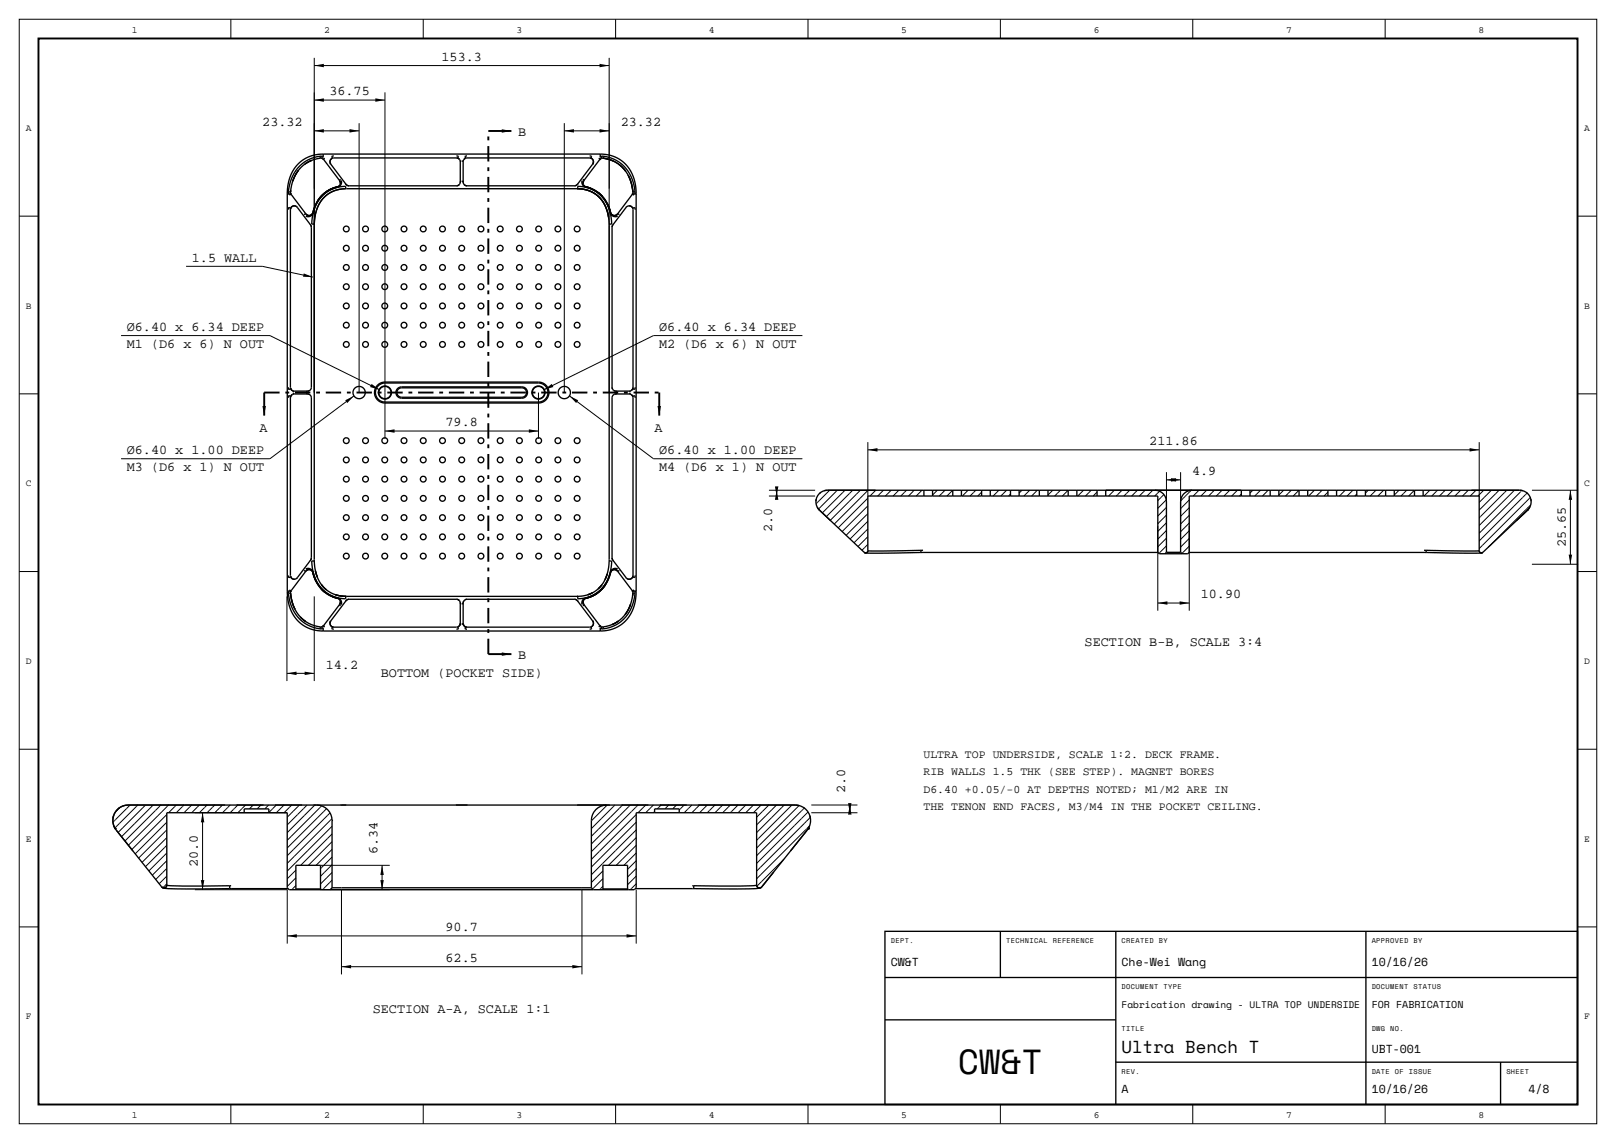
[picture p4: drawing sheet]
<svg xmlns="http://www.w3.org/2000/svg" width="420mm" height="297mm" viewBox="0 0 420 297" stroke-linecap="round" stroke-linejoin="round" font-family="sans-serif">
<path d="M10 10h400v277h-400zM126.9 34h6M68.7 102v6M171.3 102v6M126.9 170h6" fill="none" stroke="#000" stroke-width=".5"/>
<g fill="none" stroke="#000" stroke-width=".26">
<path d="M5 5h410v287h-410zM60 5v5M81.7 15v87M81.7 17h76.6M110 5v5M158.3 15v87M160 5v5M210 5v5M260 5v5M310 5v5M360 5v5M81.7 34h11.6"/>
<path d="M81.7 26h18.3M93.3 32v70M100 24v90M146.7 34h11.6M146.7 32v70M5 56.2h5M410 56.2h5M48.4 69.2h19.8l13.1 2.8M31.5 87.2h38.7l28.4 14.1M208.5 87.2h-38.7l-28.4 14.1M5 102.3h5M92 102.9l-21.8 16.3h-38.7"/>
<path d="M100 112h40M140 102v12M148 102.9l21.8 16.3h38.7M225.6 114.9v14M225.6 116.9h158.8M384.4 114.9v14M410 102.3h5M199.9 128.9h12M199.9 127.4h12M201.9 127.4v1.5M215.6 127.4l-3.5 3.5M217.6 127.4l-4.9 4.9"/>
<path d="M219.6 127.4l-5.9 5.9M221.6 127.4l-6.8 6.8M223.6 127.4l-7.8 7.8M225.5 129.5l-7.7 7.7M225.6 139.4l-2.6 2.6M225.6 137.4l-3.6 3.6M225.6 135.4l-4.7 4.7M225.6 133.4l-5.7 5.7M225.6 131.4l-6.7 6.7M225.6 127.4l-8.8 8.8M227.6 127.4l-1.5 1.5M229.6 127.4l-1.5 1.5"/>
<path d="M231.6 127.4l-1.5 1.5M233.6 127.4l-1.5 1.5M235.6 127.4l-1.5 1.5M237.6 127.4l-1.5 1.5M239.6 127.4l-1.5 1.5M243.6 127.4l-1.2 1.2M245.6 127.4l-1.5 1.5M247.6 127.4l-1.5 1.5M251.6 127.4l-1.5 1.5M253.6 127.4l-1.5 1.5M255.1 127.9l-1 1M257.6 127.4l-.2 .2"/>
<path d="M259.6 127.4l-1.5 1.5M261.6 127.4l-1.5 1.5M262.6 128.4l-.5 .5M265.6 127.4l-.7 .7M267.6 127.4l-1.5 1.5M269.6 127.4l-1.5 1.5M273.6 127.4l-1.2 1.2M275.6 127.4l-1.5 1.5M277.6 127.4l-1.5 1.5M281.6 127.4l-1.5 1.5M283.6 127.4l-1.5 1.5M285.1 127.9l-1 1"/>
<path d="M287.6 127.4l-.2 .2M289.6 127.4l-1.5 1.5M291.6 127.4l-1.5 1.5M293.6 127.4l-1.5 1.5M295.6 127.4l-1.5 1.5M297.6 127.4l-1.5 1.5M299.6 127.4l-1.5 1.5M300.9 136.7v22M301.4 127.6l-1.3 1.3M302.5 128.5l-1.6 1.6M303.1 129.9l-2.2 2.2M303.2 139.8l-2.3 2.3"/>
<path d="M303.2 137.8l-2.3 2.3M303.2 135.8l-2.3 2.3M303.2 133.8l-2.3 2.3M303.2 131.8l-2.3 2.3M303.2 122.7v14M303.2 124.7h3.6M306.8 122.7v14M309.1 139.9l-2.3 2.3M309.1 137.9l-2.3 2.3M309.1 135.9l-2.3 2.3M309.1 133.9l-2.3 2.3M309.1 131.9l-2.3 2.3"/>
<path d="M309.1 129.9l-2.3 2.3M309.1 136.7v22M309.6 127.4l-2.7 2.7M311.6 127.4l-1.5 1.5M313.6 127.4l-1.5 1.5M315.6 127.4l-1.5 1.5M317.6 127.4l-1.5 1.5M319.6 127.4l-1.5 1.5M321.6 127.4l-1.5 1.5M322.6 128.4l-.5 .5M325.6 127.4l-.7 .7M327.6 127.4l-1.5 1.5"/>
<path d="M329.6 127.4l-1.5 1.5M333.6 127.4l-1.2 1.2M335.6 127.4l-1.5 1.5M337.6 127.4l-1.5 1.5M341.6 127.4l-1.5 1.5M343.6 127.4l-1.5 1.5M345.1 127.9l-1 1M347.6 127.4l-.2 .2M349.6 127.4l-1.5 1.5M351.6 127.4l-1.5 1.5M352.6 128.4l-.5 .5M355.6 127.4l-.7 .7"/>
<path d="M357.6 127.4l-1.5 1.5M359.6 127.4l-1.5 1.5M363.6 127.4l-1.2 1.2M365.6 127.4l-1.5 1.5M367.6 127.4l-1.5 1.5M371.6 127.4l-1.5 1.5M373.6 127.4l-1.5 1.5M375.6 127.4l-1.5 1.5M377.6 127.4l-1.5 1.5M379.6 127.4l-1.5 1.5M381.6 127.4l-1.5 1.5M383.6 127.4l-1.5 1.5"/>
<path d="M385.6 127.4l-1.5 1.5M387.6 127.4l-3.2 3.2M389.6 127.4l-5.2 5.2M391.6 127.4l-7.2 7.2M393.6 127.4l-9.2 9.2M395.3 127.7l-10.9 10.9M395.5 127.5l-.1 .1M396.9 128.1l-12.5 12.5M397.7 129.3l-13.3 13.3M397.8 131.2l-11 11M398.1 127.4h12M408.1 127.4v19.2"/>
<path d="M5 148.5h5M74.6 155v22M81.7 155v22M225.6 141.4l-1.6 1.6M300.9 156.7h8.2M303.2 141.8l-2 2M309.1 141.9l-1.9 1.9M398.1 146.6h12M410 148.5h5M74.6 175h7.1M5 194.7h5M410 194.7h5"/>
<path d="M31.1 209.9l-1.1 1.1M33.8 209.2l-4.4 4.4M35.8 209.2l-5.9 5.9M37.8 209.2l-7.1 7.1M39.8 209.2l-8.2 8.2M41.5 209.5l-9 9M41.8 209.2l-.2 .2M43.3 211.7l-9 9M43.4 219.7l-5.6 5.5M43.4 217.7l-6.5 6.4M43.4 215.7l-7.4 7.3M43.4 213.7l-8.3 8.2"/>
<path d="M43.8 209.2l-10.4 10.4M45.8 209.2l-2 2M47.8 209.2l-2 2M49.8 209.2l-2 2M50.6 211.2h24M51.8 209.2l-2 2M52.7 211.2v20M53.8 209.2l-2 2M55.8 209.2l-2 2M57.8 209.2l-2 2M59.8 209.2l-2 2M61.8 209.2l-2 2"/>
<path d="M63.8 209.2l-2 2M65.8 209.2l-1 1M67.8 209.2l-1 1M69.8 209.2l-1 1M71.8 209.2l-1.9 1.9M73.8 209.2l-2 2M75.8 209.2l-2 2M77.8 209.2l-3.2 3.1M79.8 209.2l-5.2 5.1M81.8 209.2l-7.2 7.1M83.6 209.4l-9 8.9M84.8 210.2l-10.2 10.1"/>
<path d="M85.7 211.3l-11.1 11.1M86.2 212.8l-11.6 11.6M86.3 214.7l-11.7 11.7M86.3 218.7l-6.1 6.1M86.3 216.7l-8.1 8.1M157.8 209.2l-4 4M159.8 209.2l-6.1 6.1M161.8 209.2l-8.1 8.1M163.8 209.2l-10.1 10.1M165.4 213.7l-11.7 11.6M165.4 211.7l-11.7 11.6M165.4 215.7l-11.7 11.6"/>
<path d="M165.4 217.7l-7.2 7.1M165.4 219.7l-5.2 5.1M165.8 209.2l-12.1 12.1M167.8 209.2l-2 2M169.8 209.2l-2 2M170.1 210.9l-.3 .3M171.8 209.2l-1 1M173.8 209.2l-1 1M175.8 209.2l-1 1M177.8 209.2l-1.3 1.3M179.8 209.2l-2 2M181.8 209.2l-2 2"/>
<path d="M183.8 209.2l-2 2M185.8 209.2l-2 2M187.8 209.2l-2 2M189.8 209.2l-2 2M191.8 209.2l-2 2M193.8 209.2l-2 2M195.8 209.2l-2 2M197.8 209.2l-1.9 1.9M199.8 209.2l-3.1 3.1M201.8 209.2l-5.1 5.1M203.8 209.2l-7.1 7.1M205.8 209.2l-9.1 9.1"/>
<path d="M207.7 209.3l-11 11M209 210l-12.3 12.4M210 211l-13.3 13.4M210.4 214.6l-13.7 13.8M210.6 212.4l-13.9 14M210.9 211.2h12M210.9 209.2h12M220.9 209.2v2M43.4 227.6l-2 2M43.4 225.6l-2.9 2.9M43.4 223.6l-3.8 3.8M43.4 221.6l-4.7 4.7"/>
<path d="M43.4 229.6l-1 1M50.6 231.2h24v14M76.9 230.1l-1.1 1.1M76.9 228.1l-2.3 2.3M76.9 226.1l-2.3 2.3M83.3 231.2h18M83.3 224.8h18M86.3 220.7l-4.1 4.1M86.3 228.7l-2.5 2.5M86.3 226.7l-3 3M86.3 224.7l-3 3M86.3 222.7l-3 3"/>
<path d="M88.7 231.2v22M99.3 224.8v6.4M151.3 231.2v22M156.7 226.3l-3 3M156.7 230.3l-.9 .9M156.7 228.3l-2.7 2.7M165.4 221.6l-3.2 3.2M165.4 229.6l-1.6 1.6M165.4 227.6l-2.3 2.3M165.4 225.6l-2.3 2.3M165.4 223.6l-2.3 2.3M165.4 231.2v14"/>
<path d="M203.7 223.3l-7 7M5 240.8h5M74.6 243.2h90.8M88.7 251.2h62.6M410 240.8h5M60 287v5M110 287v5M160 287v5M210 287v5M260 287v5M310 287v5M360 287v5"/>
</g>
<g fill="none" stroke="#000" stroke-width=".35">
<path d="M74.7 50.4h.3M74.7 50.4v103.2M75 49.8l.5 .1M75 49.8v.6M75 50.4l.1 .1 .5-.1M75.5 54.5l.1 46.6M75.5 49.9l.1 .4M75.6 49.5l-.1 .4M75.6 50.3l.1 .3M75.6 50.3v.1M75.6 54l-.1 .5M75.6 54l-.5-.1-.2 .6"/>
<path d="M75.6 50.4l.1 .1M75.7 50.5v.1M75.7 50.6l-.5 .1M75.7 50.6l3.8 5M77.1 53.7a1 1 0 0 0-1.5 .3M77.1 53.7l-.8-.2-.7 .5M77.1 53.7l.2 .2M77.3 53.9l3.4 4.6M77.3 53.7v.2M77.5 44.3l-.8 1.3-.6 1.4zM79.2 42.6l1.8-.9zM79.5 55.6l.3 .3"/>
<path d="M79.5 55.6l-.4 .2M79.8 55.9h.1M80.7 58.5l.2 .6M80.7 58.3v.2M80.9 59.1v41.5l-.1 .6-.5 .4M81.3 55.3a1 1 0 0 1-1.5 .6M81.3 55.3a1 1 0 0 1-.8 .7 1 1 0 0 1-1-.4M81.7 58.2v87.6M83.2 40.6l.6 .1M83.2 40.6v.5M83.2 40.6a9.5 9.5 0 0 0-8.2 9.2M83.2 41.1a8.9 8.9 0 0 0-7.7 8.8"/>
<path d="M83.2 41.1l.5 .1M83.7 41.2h.1M83.7 41.2l.3 .1M83.8 40.7l-.1 .5M83.8 40.7l.3 .2M84 41.3l.2 .2M84 40v.7h-.2M84 40a9.1 9.1 0 0 0-9.3 9.3v1.1M84 40h72M84.2 41.5l4.1 5.5M84.4 41.1l-.2 .4M85.7 42.6h.3"/>
<path d="M86 42.6l3.9 5.3M86.3 41.1l-.5 .6 .2 .9M86.3 41.1l-.5 .7 .2 .8M86.3 41.1h32.8M86.8 40.5l-.6 .2 .1 .4M87.7 48.5a8.1 8.1 0 0 0-5.1 3.7l1.1-1.5M87.7 48.5l-1.7 .6-1.1 .6M87.7 48.5a8.5 8.5 0 0 0-6.4 6.8M88.3 47l.1 .2M88.4 48l-.7 .5M88.4 47.2l.1 .4zM88.4 47.2l-.1 .9-.6 .4"/>
<path d="M88.5 46.6l-.2 .4M88.7 46.9a1.49 1.49 0 0 1-1.5 1.9 8.9 8.9 0 0 0-6 6.9 1.34 1.34 0 0 1-1.7 .5M89.7 47.9h.2M89.8 49v-.6a8.7 8.7 0 0 0-8.6 8l-.2 1.8h.7M89.8 49a7.9 7.9 0 0 0-8 7.5l-.1 1.7M89.8 49a8.1 8.1 0 0 0-8.1 8.2v1M89.9 47.9l.8 .4M118.6 40.5l.6 .2-.1 .4M118.6 48.3h-27.9M119.1 41.1l.3 .3M119.4 47.9l-.8 .4M119.4 41.4l.2 .6"/>
<path d="M119.6 47.5l-.2 .4M119.6 47.3v.2M119.6 42v5.3M119.9 47.1l-.3 .2M119.9 41.8l-.3 .2M120.1 41.8l.3 .2M120.1 47.1l.3 .2M120.4 47.3v.2M120.4 42v5.3M120.4 47.5l.2 .4M120.6 41.4l-.2 .6M120.6 47.9l.8 .4"/>
<path d="M120.9 41.1l-.3 .3M121.4 48.3h.1M121.4 40.5l-.6 .2 .1 .4M121.4 48.3h27.9M149.3 48.3h.1M150 49a7.9 7.9 0 0 1 8.2 7.4M150 49h-60.2M150 49h.2M150.1 47.9l-.8 .4M150.2 49v-.6a8.7 8.7 0 0 1 8.6 8l.2 1.8h-.7M150.2 49a7.9 7.9 0 0 1 8 7.5l.1 1.7M150.3 47.9h-.2"/>
<path d="M151.3 46.9a1.49 1.49 0 0 0 1.5 1.9 8.9 8.9 0 0 1 6 6.9 1.34 1.34 0 0 0 1.7 .5M151.5 46.6l.2 .4M151.6 48l.7 .5M151.7 47l-.2 .6zM151.7 47a1 1 0 0 0 .6 1.5M152.3 48.5l1.3 .4M152.3 48.5a8.5 8.5 0 0 1 6.4 6.8M152.3 48.5a8.6 8.6 0 0 1 6.4 6.8M153.2 41l-32.3 .1M153.2 41a1 1 0 0 1 .9 .6 1 1 0 0 1-.1 1M153.2 41l.5 .1M153.2 40.5l.6 .2-.1 .4"/>
<path d="M153.7 41.1l.5 .8M154 42.6l-3.9 5.3M154.1 42.5l-.1 .1M154.2 41.9l-.1 .6M154.3 42.6h-.3M155.6 50.1l.9 .9M155.6 41.1l.2 .4M155.8 41.5l-4.1 5.5M156 40v.7h.2M156 40a9.1 9.1 0 0 1 9.3 9.3v1.1M156 41.3l-.2 .2M156.2 40.7l-.3 .2"/>
<path d="M156.2 40.7l.1 .5M156.3 41.2l-.5 .3M156.3 41.2h.1M156.8 41.1a8.3 8.3 0 0 1 5.8 3.4l-1.7-1.8M156.8 41.1l2.7 .8M156.8 41.1a8.9 8.9 0 0 1 7.7 8.8M156.8 41.1l-.5 .1M156.8 40.6l-.6 .1M156.8 40.6v.5M156.8 40.6a9.5 9.5 0 0 1 8.2 9.2M157.8 52.9l.9 2.4zM158.3 58.2v87.6"/>
<path d="M158.7 55.3a1 1 0 0 0 .8 .7 1 1 0 0 0 1-.4M159.1 59.1v41.5M159.3 58.3v.2M159.3 58.5l-.2 .6M160.5 55.6l.4 .2M162.7 53.7v.2M162.7 53.9l-3.4 4.6M163.2 45.5l.9 2.3 .4 2.1a11.4 11.4 0 0 0-1.3-4.4zM163.3 53.5l-.6 .4M163.3 53.5l.7 .1 .4 .4M163.3 53.5l.6 .1 .5 .4M164.3 50.6l.5 .1"/>
<path d="M164.3 50.6l-3.8 5M164.3 50.6h.1M164.4 50.4l-.1 .2M164.4 54l.1 46.6M164.4 54l.5-.1 .2 .6M164.4 50.3v.1M164.4 50.3l-.1 .3M164.5 49.9l-.1 .4M165 50.4h.3M165 50.4l-.1 .1-.5-.1M165 49.8l-.5 .1M165 49.8v.6"/>
<path d="M165.3 50.4v103.2M74.9 100.6l.2 .6 .5-.1M75.5 103.4l.1 46.6M75.6 101.1l.7 .5M75.6 102.9l-.1 .5M75.6 102.9l-.5-.1-.2 .6M75.8 101.4h.1M75.9 102.5l-.3 .4M76.2 102.1l.3 .3M76.3 101.6h.2M76.5 102.4l-.6 .1M76.5 101.6l-.3 .3"/>
<path d="M76.5 101.6h3.4M76.5 102.4h3.4M79.7 102.1l.2 .3M79.9 102.4h.4M79.9 101.6l-.2 .3M80.3 101.6h-.4M80.3 102.4l.5 .4 .1 .6v41.5M98 100.2l1.2-.8 .8-.1h40a2.72 2.72 0 0 1 2.7 2.7 2.72 2.72 0 0 1-2.7 2.7h-40a2.72 2.72 0 0 1-2.4-1.6 2.72 2.72 0 0 1 .4-2.9zM98.5 100.1l.7-.4 .8-.2h40a2.48 2.48 0 0 1 2.4 2.5 2.48 2.48 0 0 1-2.4 2.5h-40a2.48 2.48 0 0 1-2.3-1.7 2.48 2.48 0 0 1 .8-2.7zM103.2 101.1l.5-.4 .7-.2h31.2a1.47 1.47 0 0 1 1.5 1.5 1.47 1.47 0 0 1-1.5 1.5h-31.2a1.47 1.47 0 0 1-1.4-.9 1.47 1.47 0 0 1 .2-1.5zM103.6 101.1l.8-.3h31.2a1.22 1.22 0 0 1 1.2 1.2 1.22 1.22 0 0 1-1.2 1.2h-31.2a1.23 1.23 0 0 1-1.2-.8 1.23 1.23 0 0 1 .4-1.3zM159.1 100.6l.1 .5"/>
<path d="M159.1 100.6h.1M159.2 101.1l.3 .4M159.5 101.5l.6 .1M159.7 102.4l-.5 .4-.1 .6v41.5M160.1 102.4h-.4M160.1 101.6l.2 .3M160.1 101.6h3.4M160.1 102.4h3.4M160.3 102.1l-.2 .3M163.5 102.4l.6 .1M163.5 101.6l.3 .3M163.8 102.1l-.3 .3"/>
<path d="M164.1 102.5l.3 .4M164.1 101.5l-.6 .1M164.4 102.9l.1 46.6M164.4 101.1l-.3 .4M164.4 102.9l.5-.1 .2 .6M164.5 100.6l-.1 .5M165.1 100.6l-.2 .6-.5-.1M212.1 129.7v.5M212.4 131.8l.4 .5M212.8 132.3v.1M212.8 132.4l.2 .2M213 132.6l2.9 2.7"/>
<path d="M213 132.6l11.6 10.9M213.2 128l-.1 .1M215.1 127.4l-.9 .1M215.1 127.4a3 3 0 0 0-2.8 1.9 3 3 0 0 0 .7 3.3M215.1 127.4h25M215.1 127.4h12.5M240.1 127.4h2.3M240.1 128.9h2.3M240.1 128.9h-14.5v14.2M240.1 127.4v1.5M242.4 128.9h5.2M242.4 127.4h5.2"/>
<path d="M242.4 127.4v1.5M247.6 127.4h2.3M247.6 128.9h2.3M247.6 127.4v1.5M249.9 128.9h5.2M249.9 127.4h5.2M249.9 127.4v1.5M255.1 127.4h2.3M255.1 128.9h2.3M255.1 127.4v1.5M257.4 128.9h5.2M257.4 127.4h5.2"/>
<path d="M257.4 127.4v1.5M262.6 127.4h2.3M262.6 128.9h2.3M262.6 127.4v1.5M264.9 128.9h5.2M264.9 127.4h5.2M264.9 127.4v1.5M270.1 127.4h2.3M270.1 128.9h2.3M270.1 127.4v1.5M272.4 128.9h5.2M272.4 127.4h5.2"/>
<path d="M272.4 127.4v1.5M277.6 127.4h2.3M277.6 128.9h2.3M277.6 127.4v1.5M279.9 128.9h5.2M279.9 127.4h5.2M279.9 127.4v1.5M285.1 127.4h2.3M285.1 128.9h2.3M285.1 127.4v1.5M287.4 128.9h13.5v14.6l.4 .4h1.5M287.4 127.4h35.2"/>
<path d="M287.4 127.4v1.5M322.6 127.4h2.3M322.6 128.9h2.3M322.6 128.9h-13.5v14.6l-.4 .4h-1.5M322.6 127.4v1.5M324.9 128.9h5.2M324.9 127.4h5.2M324.9 127.4v1.5M330.1 127.4h2.3M330.1 128.9h2.3M330.1 127.4v1.5M332.4 128.9h5.2"/>
<path d="M332.4 127.4h5.2M332.4 127.4v1.5M337.6 127.4h2.3M337.6 128.9h2.3M337.6 127.4v1.5M339.9 128.9h5.2M339.9 127.4h5.2M339.9 127.4v1.5M345.1 127.4h2.3M345.1 128.9h2.3M345.1 127.4v1.5M347.4 128.9h5.2"/>
<path d="M347.4 127.4h5.2M347.4 127.4v1.5M352.6 127.4h2.3M352.6 128.9h2.3M352.6 127.4v1.5M354.9 128.9h5.2M354.9 127.4h5.2M354.9 127.4v1.5M360.1 127.4h2.3M360.1 128.9h2.3M360.1 127.4v1.5M362.4 128.9h5.2"/>
<path d="M362.4 127.4h5.2M362.4 127.4v1.5M367.6 127.4h2.3M367.6 128.9h2.3M367.6 127.4v1.5M369.9 128.9h14.5v14.2M369.9 127.4h25M369.9 127.4v1.5M382.4 127.4h12.5M394.9 127.4a3 3 0 0 1 2.8 1.9 3 3 0 0 1-.7 3.3M394.9 127.4l.9 .1M396.8 128l.1 .1"/>
<path d="M397 132.6l-2.9 2.7M397 132.6l-11.6 10.9M397 132.6h.1M397.1 132.5l-.1 .1M397.1 132.4l-.1 .2M397.2 132.4h.1M397.2 132.4l-.2 .2M397.6 131.8l-.4 .6M397.9 129.7v.5M74.7 153.6h.3M74.7 153.6a9.5 9.5 0 0 0 6.8 10.1l2.5 .3M74.9 149.5l.2 .6 .5-.1"/>
<path d="M75 154.2a9.5 9.5 0 0 0 8.2 9.2M75 153.6v.6M75.2 153.3l.5 .1M75.5 154.1a11.5 11.5 0 0 0 1.2 4.2l-.8-2.1zM75.5 154.1a8.9 8.9 0 0 0 7.7 8.8M75.5 154.1l-.5 .1M75.6 153.7l-.1 .4M75.6 150l.4 .4 .7 .1M75.6 150l.5 .4 .6 .1M75.6 153.6l-.5-.1-.1 .1M75.6 153.6v.1M75.7 153.4l-.1 .3"/>
<path d="M75.7 153.4l-.1 .2M77.3 150.1l-.6 .4M77.3 150.1v.2M79.1 148.2l.4 .2M79.5 147.8a1.48 1.48 0 0 1 2 1.5 8.6 8.6 0 0 0 6.6 6.2l.6 .6v1M79.5 148.4a1 1 0 0 1 1-.4 1 1 0 0 1 .8 .7M79.5 148.4l-3.8 5M79.6 148.3l-.1 .1M79.8 148.1a1 1 0 0 1 1.5 .6M79.8 148.1l-.2 .2M80.7 145.5v.2M80.7 145.5l-3.4 4.6"/>
<path d="M80.9 144.9l-.2 .6M80.9 144.9v.1M81.3 148.7l.9 2.4zM81.3 148.7a8.5 8.5 0 0 0 6.4 6.8M81.3 148.7a8.6 8.6 0 0 0 6.4 6.8M81.7 145.8h-.7a9.4 9.4 0 0 0 5.3 9l1.7 .6 1.8 .2v-.6M81.7 145.8a8.7 8.7 0 0 0 4.8 8.5l1.6 .5 1.7 .2M82 148.3l.5 1.7M83.5 153l.9 .9M83.5 151.9l1.4 1.4M86.4 155.1l1.3 .4M87.1 154.5l2.8 .5"/>
<path d="M87.7 155.5a1 1 0 0 1 .6 1.5M87.7 155.5l.7 .5M88.3 157l.2 .4M88.3 157l-4.1 5.5M88.5 156.4l-.2 .6zM89.8 155h.2M89.9 156.1h-.2M89.9 156.1l-3.9 5.3M90.7 155.7l-.8 .4M90.7 155.7h27.9M118.6 155.7l.8 .4M118.6 155.7h.1"/>
<path d="M119.4 156.1l.2 .4M119.6 156.5v.2M119.6 156.7l.3 .2M119.6 156.7v5.3M120.4 156.7l-.3 .2M120.4 156.7v5.3M120.6 156.1l-.2 .6M120.8 155.9l-.2 .2M121.4 155.7l-.6 .2M121.4 155.7h27.9M149.3 155.7l.8 .4M149.3 155.7h.1"/>
<path d="M150.1 156.1h.2M150.1 156.1l3.9 5.3M150.2 155h-60.2M151.6 156.8l.1 .2M151.6 156.8h.1M151.7 157l-.2 .4M151.7 157l4.1 5.5M152.3 155.5a1 1 0 0 0-.7 1.3M152.3 155.5a1 1 0 0 0-.6 1.5M154 154l-1.3 .6M155.1 154.3l-1.1 .6-1.7 .6M156.3 153.3l1.1-1.5a8.1 8.1 0 0 1-5.1 3.7"/>
<path d="M156.4 151.9l-1 1.1M157.8 149.1l-.6 1.5M158.3 145.8h.7a9.4 9.4 0 0 1-5.3 9l-1.7 .6-1.8 .2v-.6M158.3 145.8a8.7 8.7 0 0 1-4.8 8.5l-1.6 .5-1.7 .2M158.7 148.7a8.5 8.5 0 0 1-6.4 6.8M159.1 144.9l.2 .6M159.3 145.5v.2M159.3 145.5l3.4 4.6M160.2 148.1a1 1 0 0 0-1.5 .6M160.2 148.1l.2 .2M160.4 148.3l.1 .1M160.5 148.4a1 1 0 0 0-1-.4 1 1 0 0 0-.8 .7"/>
<path d="M160.5 148.4l3.8 5M160.5 147.8a1.48 1.48 0 0 0-2 1.5 8.5 8.5 0 0 1-6.6 6.2l-.6 .6v1M160.9 148.2l-.4 .2M162.7 150.1l.2 .2M162.7 150.1v.2M163.9 157l-1.4 2.7zM164.3 153.4l.1 .3M164.3 153.4l.1 .2M164.4 153.6l.5-.1 .1 .1M164.4 153.6v.1M164.4 150l-.7 .5-.8-.2M164.4 150a1 1 0 0 1-1.5 .3"/>
<path d="M164.4 153.7l.1 .4M164.5 154.1a8.9 8.9 0 0 1-7.7 8.8M164.5 154.1l.5 .1M164.5 154.1l-.1 .7M164.5 149.5l-.1 .5M164.8 153.3l-.5 .1M165 153.6v.6M165 153.6h.3M165 154.2a9.5 9.5 0 0 1-8.2 9.2M165.1 149.5l-.2 .6-.5-.1M165.3 153.6a9.5 9.5 0 0 1-6.7 10l-2.6 .4M224.6 143.5h.1"/>
<path d="M224.6 143.5l1.8 .2 12.9-.1M225.6 143.1l-.4 .5-.6-.1M225.6 143.1h.1M225.6 143.1a.56 .56 0 0 1-.4 .5 .56 .56 0 0 1-.6-.1M239.3 143l-13.7 .1M239.3 143v.6M239.3 143.6h.1M239.9 143h-.6M300.9 143.6h-61.6M302.8 143.9h4.4M303.2 143.5v-13.1a3 3 0 0 0-3-3h9.6a3 3 0 0 0-3 3v13.1M303.2 143.5h3.6"/>
<path d="M303.2 143.5l-.4 .4M306.8 143.5l.4 .4M309.1 143.6h61.6M370.1 143h.6M370.7 143.6h.1M370.7 143v.6M370.7 143l13.7 .1M384.4 143.1a.56 .56 0 0 0 .4 .5 .56 .56 0 0 0 .6-.1M384.4 143.1l.4 .5 .6-.1M384.4 143.1h.1M385.4 143.5l-2.2 .2-12.5-.1M78 160.3l1.5 1.3z"/>
<path d="M83.2 162.9v.5M83.7 162.8l-.5 .1M83.7 162.8l.1 .5M83.7 162.8h.1M83.8 163.3l-.6 .1M83.8 163.3h.2v.7M84 162.7l-.3 .1M84 164h72M84.1 163.1l-.3 .2M84.2 162.5l.2 .4M84.2 162.5l-.2 .2M85.8 162.1l.5 .8"/>
<path d="M85.9 161.5l-.1 .6M86 161.4a1 1 0 0 0-.1 1 1 1 0 0 0 .9 .6M86 161.4l-.1 .1M86 161.4h-.3M86.3 162.9l.5 .1M86.3 162.9l-.1 .4 .6 .2M119.1 162.9l-32.3 .1M119.1 162.9l.1 .4-.6 .2M119.4 162.5l-.3 .4M119.6 162.1l-.2 .4M119.6 162l-.1 .5-.4 .4M119.6 162v.1"/>
<path d="M119.6 162l.3 .2M120.4 162l.3 .7 .7 .3M120.4 162v.1M120.4 162l-.3 .2M120.4 162.1l.2 .4M120.6 162.5l.3 .4M120.9 162.9l.5 .1M120.9 162.9l-.1 .4 .6 .2M153.7 162.9l-32.3 .1M153.7 162.9l.1 .4-.6 .2M154 161.4l.2 .7-.5 .8M154 161.4l.2 .8-.5 .7"/>
<path d="M154 161.4h.3M155.8 162.5l-.2 .4M155.8 162.5l.2 .2M155.8 162.5l.4 .3M155.9 163.1l.3 .2M156.2 163.3l.6 .1M156.2 163.3h-.2v.7M156.2 162.8h.1M156.3 162.8h.1M156.3 162.8l.5 .1M156.3 162.8l-.1 .5M156.8 162.9v.5"/>
<path d="M159.1 162.3l1.6-.9zM29.5 211.9l-.1 .7M29.5 211.9a4 4 0 0 0 .1 2.7M29.6 214.6l.5 .9-.2-.2M29.6 214.6l.3 .6M29.9 215.2h.1M29.9 215.2v.1M29.9 215.3h.1M30.2 215.7l4.4 5.4M30.2 215.7l11.8 14.8M31 209.9l-.2 .2M48 209.2h-14a4.2 4.2 0 0 0-4.5 2.7"/>
<path d="M63.5 211.2h6.4M63.5 211.2v-1h6.4v1M63.5 211.2h-20.1v18.8M69.9 211.2h4.7v19.5l.5 .5h1.6M82.3 209.2h75.4a4 4 0 0 0-4 4v17.5M82.3 209.2h-49a4 4 0 0 0-3.6 2.3 4 4 0 0 0 .5 4.2M82.3 209.2a4 4 0 0 1 4 4v17.5M88.5 209.2h1.5M118.5 209.2h3M150 209.2h56.7a4 4 0 0 1 3.6 2.3 4 4 0 0 1-.5 4.2M170.1 211.2h6.4M170.1 211.2h-4.7v19.5l-.6 .5h-1.5"/>
<path d="M170.1 211.2v-1h6.4v1M176.5 211.2h20.2v18.8M192 209.2l15.7 .1M209 209.9l.2 .2M209.8 215.7l-4.4 5.4M209.8 215.7l-11.8 14.8M210.1 215.3h.1M210.1 215.2h.1M210.1 215.2v.1M210.2 215.1l-.1 .1M210.4 214.6l-.5 1M210.5 211.9l.1 .7"/>
<path d="M42 230.5a1.88 1.88 0 0 0 1.8 .4h15.9M43.4 230a.75 .75 0 0 1-.6 .7 .75 .75 0 0 1-.8-.2M43.4 230h.1M43.4 230l4.2 .2h12.1M43.4 230a.75 .75 0 0 1-.5 .7 .75 .75 0 0 1-.9-.2M59.7 230.9h.1M59.7 230.2v.7M60.1 230.2h-.4M74.9 230.9h-15.2M76.7 231.2h6.8M76.9 231h6.4M76.9 231v-6.2h6.4v6.2"/>
<path d="M76.9 231l-.2 .2M83.3 231l.2 .2M83.5 231.2h2.3M85.8 231.2h68.4M86.3 230.7h67.4M86.3 230.7l-.5 .5M153.7 230.7l.5 .5M154.2 231.2h2.3M156.5 231.2h6.8M156.7 231h6.4M156.7 231v-6.2h6.4v6.2M156.7 231l-.2 .2"/>
<path d="M163.1 231l.2 .2M165.1 230.9h15.2M179.9 230.2h.4M180.3 230.2v.7M180.3 230.9h.1M196.6 230a.75 .75 0 0 0 .5 .7 .75 .75 0 0 0 .9-.2M196.6 230l-4.2 .2h-12.1M196.7 230a.75 .75 0 0 0 .5 .7 .75 .75 0 0 0 .8-.2M196.7 230h-.1M198 230.5a1.85 1.85 0 0 1-1.7 .4h-16M230 242h180v45h-180zM230 254h180"/>
<path d="M260 242v12M290 242v45M355 242v45M230 265h60M290 276h120M390 276v11"/>
<circle cx="90" cy="59.5" r=".75"/>
<circle cx="95" cy="59.5" r=".75"/>
<circle cx="100" cy="59.5" r=".75"/>
<circle cx="105" cy="59.5" r=".75"/>
<circle cx="110" cy="59.5" r=".75"/>
<circle cx="115" cy="59.5" r=".75"/>
<circle cx="120" cy="59.5" r=".75"/>
<circle cx="125" cy="59.5" r=".75"/>
<circle cx="130" cy="59.5" r=".75"/>
<circle cx="135" cy="59.5" r=".75"/>
<circle cx="140" cy="59.5" r=".75"/>
<circle cx="145" cy="59.5" r=".75"/>
<circle cx="150" cy="59.5" r=".75"/>
<circle cx="90" cy="79.5" r=".75"/>
<circle cx="90" cy="74.5" r=".75"/>
<circle cx="90" cy="64.5" r=".75"/>
<circle cx="90" cy="69.5" r=".75"/>
<circle cx="95" cy="79.5" r=".75"/>
<circle cx="95" cy="74.5" r=".75"/>
<circle cx="95" cy="64.5" r=".75"/>
<circle cx="95" cy="69.5" r=".75"/>
<circle cx="100" cy="79.5" r=".75"/>
<circle cx="100" cy="74.5" r=".75"/>
<circle cx="100" cy="64.5" r=".75"/>
<circle cx="100" cy="69.5" r=".75"/>
<circle cx="105" cy="79.5" r=".75"/>
<circle cx="105" cy="74.5" r=".75"/>
<circle cx="105" cy="64.5" r=".75"/>
<circle cx="105" cy="69.5" r=".75"/>
<circle cx="110" cy="79.5" r=".75"/>
<circle cx="110" cy="74.5" r=".75"/>
<circle cx="110" cy="64.5" r=".75"/>
<circle cx="110" cy="69.5" r=".75"/>
<circle cx="115" cy="79.5" r=".75"/>
<circle cx="115" cy="74.5" r=".75"/>
<circle cx="115" cy="64.5" r=".75"/>
<circle cx="115" cy="69.5" r=".75"/>
<circle cx="120" cy="79.5" r=".75"/>
<circle cx="120" cy="74.5" r=".75"/>
<circle cx="120" cy="64.5" r=".75"/>
<circle cx="120" cy="69.5" r=".75"/>
<circle cx="125" cy="79.5" r=".75"/>
<circle cx="125" cy="74.5" r=".75"/>
<circle cx="125" cy="64.5" r=".75"/>
<circle cx="125" cy="69.5" r=".75"/>
<circle cx="130" cy="79.5" r=".75"/>
<circle cx="130" cy="74.5" r=".75"/>
<circle cx="130" cy="64.5" r=".75"/>
<circle cx="130" cy="69.5" r=".75"/>
<circle cx="135" cy="79.5" r=".75"/>
<circle cx="135" cy="74.5" r=".75"/>
<circle cx="135" cy="64.5" r=".75"/>
<circle cx="135" cy="69.5" r=".75"/>
<circle cx="140" cy="79.5" r=".75"/>
<circle cx="140" cy="74.5" r=".75"/>
<circle cx="140" cy="64.5" r=".75"/>
<circle cx="140" cy="69.5" r=".75"/>
<circle cx="145" cy="79.5" r=".75"/>
<circle cx="145" cy="74.5" r=".75"/>
<circle cx="145" cy="64.5" r=".75"/>
<circle cx="145" cy="69.5" r=".75"/>
<circle cx="150" cy="79.5" r=".75"/>
<circle cx="150" cy="74.5" r=".75"/>
<circle cx="150" cy="64.5" r=".75"/>
<circle cx="150" cy="69.5" r=".75"/>
<circle cx="90" cy="89.5" r=".75"/>
<circle cx="90" cy="84.5" r=".75"/>
<circle cx="95" cy="89.5" r=".75"/>
<circle cx="95" cy="84.5" r=".75"/>
<circle cx="100" cy="89.5" r=".75"/>
<circle cx="100" cy="84.5" r=".75"/>
<circle cx="105" cy="89.5" r=".75"/>
<circle cx="105" cy="84.5" r=".75"/>
<circle cx="110" cy="89.5" r=".75"/>
<circle cx="110" cy="84.5" r=".75"/>
<circle cx="115" cy="89.5" r=".75"/>
<circle cx="115" cy="84.5" r=".75"/>
<circle cx="120" cy="89.5" r=".75"/>
<circle cx="120" cy="84.5" r=".75"/>
<circle cx="125" cy="89.5" r=".75"/>
<circle cx="125" cy="84.5" r=".75"/>
<circle cx="130" cy="89.5" r=".75"/>
<circle cx="130" cy="84.5" r=".75"/>
<circle cx="135" cy="89.5" r=".75"/>
<circle cx="135" cy="84.5" r=".75"/>
<circle cx="140" cy="89.5" r=".75"/>
<circle cx="140" cy="84.5" r=".75"/>
<circle cx="145" cy="89.5" r=".75"/>
<circle cx="145" cy="84.5" r=".75"/>
<circle cx="150" cy="89.5" r=".75"/>
<circle cx="150" cy="84.5" r=".75"/>
<circle cx="90" cy="119.5" r=".75"/>
<circle cx="90" cy="114.5" r=".75"/>
<circle cx="93.3" cy="102" r="1.6"/>
<circle cx="95" cy="119.5" r=".75"/>
<circle cx="95" cy="114.5" r=".75"/>
<circle cx="100" cy="119.5" r=".75"/>
<circle cx="100" cy="114.5" r=".75"/>
<circle cx="100.1" cy="102" r="1.6"/>
<circle cx="100.1" cy="102" r="1.7"/>
<circle cx="105" cy="119.5" r=".75"/>
<circle cx="105" cy="114.5" r=".75"/>
<circle cx="110" cy="119.5" r=".75"/>
<circle cx="110" cy="114.5" r=".75"/>
<circle cx="115" cy="119.5" r=".75"/>
<circle cx="115" cy="114.5" r=".75"/>
<circle cx="120" cy="119.5" r=".75"/>
<circle cx="120" cy="114.5" r=".75"/>
<circle cx="125" cy="119.5" r=".75"/>
<circle cx="125" cy="114.5" r=".75"/>
<circle cx="130" cy="119.5" r=".75"/>
<circle cx="130" cy="114.5" r=".75"/>
<circle cx="135" cy="119.5" r=".75"/>
<circle cx="135" cy="114.5" r=".75"/>
<circle cx="139.9" cy="102" r="1.7"/>
<circle cx="140" cy="102" r="1.6"/>
<circle cx="140" cy="119.5" r=".75"/>
<circle cx="140" cy="114.5" r=".75"/>
<circle cx="145" cy="119.5" r=".75"/>
<circle cx="145" cy="114.5" r=".75"/>
<circle cx="146.7" cy="102" r="1.6"/>
<circle cx="150" cy="119.5" r=".75"/>
<circle cx="150" cy="114.5" r=".75"/>
<circle cx="90" cy="124.5" r=".75"/>
<circle cx="90" cy="139.5" r=".75"/>
<circle cx="90" cy="134.5" r=".75"/>
<circle cx="90" cy="129.5" r=".75"/>
<circle cx="95" cy="124.5" r=".75"/>
<circle cx="95" cy="139.5" r=".75"/>
<circle cx="95" cy="134.5" r=".75"/>
<circle cx="95" cy="129.5" r=".75"/>
<circle cx="100" cy="124.5" r=".75"/>
<circle cx="100" cy="139.5" r=".75"/>
<circle cx="100" cy="134.5" r=".75"/>
<circle cx="100" cy="129.5" r=".75"/>
<circle cx="105" cy="124.5" r=".75"/>
<circle cx="105" cy="139.5" r=".75"/>
<circle cx="105" cy="134.5" r=".75"/>
<circle cx="105" cy="129.5" r=".75"/>
<circle cx="110" cy="124.5" r=".75"/>
<circle cx="110" cy="139.5" r=".75"/>
<circle cx="110" cy="134.5" r=".75"/>
<circle cx="110" cy="129.5" r=".75"/>
<circle cx="115" cy="124.5" r=".75"/>
<circle cx="115" cy="139.5" r=".75"/>
<circle cx="115" cy="134.5" r=".75"/>
<circle cx="115" cy="129.5" r=".75"/>
<circle cx="120" cy="124.5" r=".75"/>
<circle cx="120" cy="139.5" r=".75"/>
<circle cx="120" cy="134.5" r=".75"/>
<circle cx="120" cy="129.5" r=".75"/>
<circle cx="125" cy="124.5" r=".75"/>
<circle cx="125" cy="139.5" r=".75"/>
<circle cx="125" cy="134.5" r=".75"/>
<circle cx="125" cy="129.5" r=".75"/>
<circle cx="130" cy="124.5" r=".75"/>
<circle cx="130" cy="139.5" r=".75"/>
<circle cx="130" cy="134.5" r=".75"/>
<circle cx="130" cy="129.5" r=".75"/>
<circle cx="135" cy="124.5" r=".75"/>
<circle cx="135" cy="139.5" r=".75"/>
<circle cx="135" cy="134.5" r=".75"/>
<circle cx="135" cy="129.5" r=".75"/>
<circle cx="140" cy="124.5" r=".75"/>
<circle cx="140" cy="139.5" r=".75"/>
<circle cx="140" cy="134.5" r=".75"/>
<circle cx="140" cy="129.5" r=".75"/>
<circle cx="145" cy="124.5" r=".75"/>
<circle cx="145" cy="139.5" r=".75"/>
<circle cx="145" cy="134.5" r=".75"/>
<circle cx="145" cy="129.5" r=".75"/>
<circle cx="150" cy="124.5" r=".75"/>
<circle cx="150" cy="139.5" r=".75"/>
<circle cx="150" cy="134.5" r=".75"/>
<circle cx="150" cy="129.5" r=".75"/>
<circle cx="90" cy="144.5" r=".75"/>
<circle cx="95" cy="144.5" r=".75"/>
<circle cx="100" cy="144.5" r=".75"/>
<circle cx="105" cy="144.5" r=".75"/>
<circle cx="110" cy="144.5" r=".75"/>
<circle cx="115" cy="144.5" r=".75"/>
<circle cx="120" cy="144.5" r=".75"/>
<circle cx="125" cy="144.5" r=".75"/>
<circle cx="130" cy="144.5" r=".75"/>
<circle cx="135" cy="144.5" r=".75"/>
<circle cx="140" cy="144.5" r=".75"/>
<circle cx="145" cy="144.5" r=".75"/>
<circle cx="150" cy="144.5" r=".75"/>
</g>
<g fill="#000">
<path d="M81.7 17l2.5-.4v.9zM155.8 16.6l2.5 .4-2.5 .5zM81.7 34l2.5-.5v1zM81.7 26l2.5-.5v1zM90.8 33.5l2.5 .5-2.5 .5zM97.6 25.5l2.4 .5-2.4 .5zM130.4 33.6l2.5 .4-2.5 .5zM146.7 34l2.5-.5v1zM155.8 33.5l2.5 .5-2.5 .5zM78.9 71l2.4 1-2.5-.1zM68.2 105.5h.9l-.4 2.5zM89.7 104l2.3-1.1-1.7 1.8z"/>
<path d="M96.6 99.8l2 1.5-2.4-.7zM100 112l2.5-.4v.8zM137.4 111.6l2.6 .4-2.6 .4zM141.4 101.3l2-1.5 .4 .8zM148 102.9l2.3 1.1-.6 .7zM170.9 105.5h.9l-.5 2.5zM225.6 116.9l2.5-.5v.9zM381.9 116.4l2.5 .5-2.5 .4zM201.4 126.4h.9l-.4 2.5zM201.9 127.4l.4 2.5h-.9zM303.2 124.7l2.5-.5v.9zM304.3 124.2l2.5 .5-2.5 .4z"/>
<path d="M408.1 127.4l.5 2.5h-.9zM300.9 156.7l2.5-.5v.9zM306.6 156.2l2.5 .5-2.5 .4zM407.7 144.1h.9l-.5 2.5zM74.6 175l2.5-.5v.9zM79.2 174.5l2.5 .5-2.5 .4zM130.4 169.5l2.5 .5-2.5 .4zM52.7 211.2l.4 2.5h-.9zM220.4 208.7h.9l-.4 2.5zM220.9 209.2l.4 2.5h-.9zM52.2 228.7h.9l-.4 2.5zM98.8 228.7h.9l-.4 2.5z"/>
<path d="M99.3 224.8l.4 2.5h-.9zM74.6 243.2l2.5-.5v.9zM88.7 251.2l2.5-.5v.9zM148.7 250.7l2.6 .5-2.6 .4zM162.8 242.7l2.6 .5-2.6 .4z"/>
</g>
<path d="M68.7 102h102.6M126.9 170v-136" fill="none" stroke="#000" stroke-width=".5" stroke-dasharray="4 1.5 1 1.5" stroke-linecap="butt"/>
<text font-size="9" x="249" y="279">CW&amp;T</text>
<text font-size="4.5" x="291.5" y="273.5">Ultra Bench T</text>
<g font-size="3.5">
<text x="114.8" y="15.8">153.3</text>
<text x="85.6" y="24.8">36.75</text>
<text x="68.2" y="32.8">23.32</text>
<text x="134.7" y="35.2">B</text>
<text x="161.3" y="32.8">23.32</text>
<text x="49.9" y="68">1.5 WALL</text>
<text x="33" y="86">Ø6.40 x 6.34 DEEP</text>
<text x="171.3" y="86">Ø6.40 x 6.34 DEEP</text>
<text x="33" y="90.5">M1 (D6 x 6) N OUT</text>
<text x="171.3" y="90.5">M2 (D6 x 6) N OUT</text>
<text x="67.5" y="112.2">A</text>
<text x="115.8" y="110.8">79.8</text>
<text x="170.1" y="112.2">A</text>
<text x="33" y="118">Ø6.40 x 1.00 DEEP</text>
<text x="171.3" y="118">Ø6.40 x 1.00 DEEP</text>
<text x="298.7" y="115.7">211.86</text>
<text x="33" y="122.5">M3 (D6 x 1) N OUT</text>
<text x="171.3" y="122.5">M4 (D6 x 1) N OUT</text>
<text x="309.8" y="123.5">4.9</text>
<text x="200.7" y="138.2" transform="rotate(-90 200.7 138.2)">2.0</text>
<text x="406.9" y="142.3" transform="rotate(-90 406.9 142.3)">25.65</text>
<text x="312.1" y="155.5">10.90</text>
<text x="281.9" y="167.9">SECTION B-B, SCALE 3:4</text>
<text x="84.7" y="173.8">14.2</text>
<text x="134.7" y="171.2">B</text>
<text x="99" y="176">BOTTOM (POCKET SIDE)</text>
<text x="219.7" y="206.2" transform="rotate(-90 219.7 206.2)">2.0</text>
<text x="98.1" y="221.8" transform="rotate(-90 98.1 221.8)">6.34</text>
<text x="51.4" y="225.4" transform="rotate(-90 51.4 225.4)">20.0</text>
<text x="115.8" y="242">90.7</text>
<text x="115.8" y="250">62.5</text>
<text x="96.9" y="263.2">SECTION A-A, SCALE 1:1</text>
</g>
<g font-size="3">
<text x="240" y="197">ULTRA TOP UNDERSIDE, SCALE 1:2. DECK FRAME.</text>
<text x="240" y="201.5">RIB WALLS 1.5 THK (SEE STEP). MAGNET BORES</text>
<text x="240" y="206">D6.40 +0.05/-0 AT DEPTHS NOTED; M1/M2 ARE IN</text>
<text x="240" y="210.5">THE TENON END FACES, M3/M4 IN THE POCKET CEILING.</text>
<text x="231.5" y="251">CW&amp;T</text>
<text x="291.5" y="251">Che-Wei Wang</text>
<text x="356.5" y="251">10/16/26</text>
<text x="356.5" y="273.5">UBT-001</text>
<text x="291.5" y="284">A</text>
<text x="356.5" y="284">10/16/26</text>
<text x="397.2" y="284">4/8</text>
</g>
<text font-size="2.6" x="356.5" y="262">FOR FABRICATION</text>
<g font-size="2.5">
<text x="34.3" y="8.5">1</text>
<text x="84.3" y="8.5">2</text>
<text x="134.3" y="8.5">3</text>
<text x="184.2" y="8.5">4</text>
<text x="234.2" y="8.5">5</text>
<text x="284.3" y="8.5">6</text>
<text x="334.3" y="8.5">7</text>
<text x="384.3" y="8.5">8</text>
<text x="6.7" y="34">A</text>
<text x="411.7" y="34">A</text>
<text x="6.7" y="80.2">B</text>
<text x="411.7" y="80.2">B</text>
<text x="6.7" y="126.3">C</text>
<text x="411.7" y="126.3">C</text>
<text x="6.7" y="172.5">D</text>
<text x="411.7" y="172.5">D</text>
<text x="6.7" y="218.7">E</text>
<text x="411.7" y="218.7">E</text>
<text x="291.5" y="262">Fabrication drawing - ULTRA TOP UNDERSIDE</text>
<text x="6.7" y="264.9">F</text>
<text x="411.7" y="264.9">F</text>
<text x="34.3" y="290.5">1</text>
<text x="84.3" y="290.5">2</text>
<text x="134.3" y="290.5">3</text>
<text x="184.2" y="290.5">4</text>
<text x="234.2" y="290.5">5</text>
<text x="284.3" y="290.5">6</text>
<text x="334.3" y="290.5">7</text>
<text x="384.3" y="290.5">8</text>
</g>
<g font-size="1.8">
<text x="231.5" y="245">DEPT.</text>
<text x="261.5" y="245">TECHNICAL</text>
<text x="273.6" y="245">REFERENCE</text>
<text x="291.5" y="245">CREATED</text>
<text x="301.2" y="245">BY</text>
<text x="356.5" y="245">APPROVED</text>
<text x="367.4" y="245">BY</text>
<text x="291.5" y="257">DOCUMENT</text>
<text x="302.4" y="257">TYPE</text>
<text x="356.5" y="257">DOCUMENT</text>
<text x="367.4" y="257">STATUS</text>
<text x="291.5" y="268">TITLE</text>
<text x="356.5" y="268">DWG</text>
<text x="361.3" y="268">NO.</text>
<text x="291.5" y="279">REV.</text>
<text x="356.5" y="279">DATE</text>
<text x="362.5" y="279">OF</text>
<text x="366.2" y="279">ISSUE</text>
<text x="391.5" y="279">SHEET</text>
</g>
</svg>
